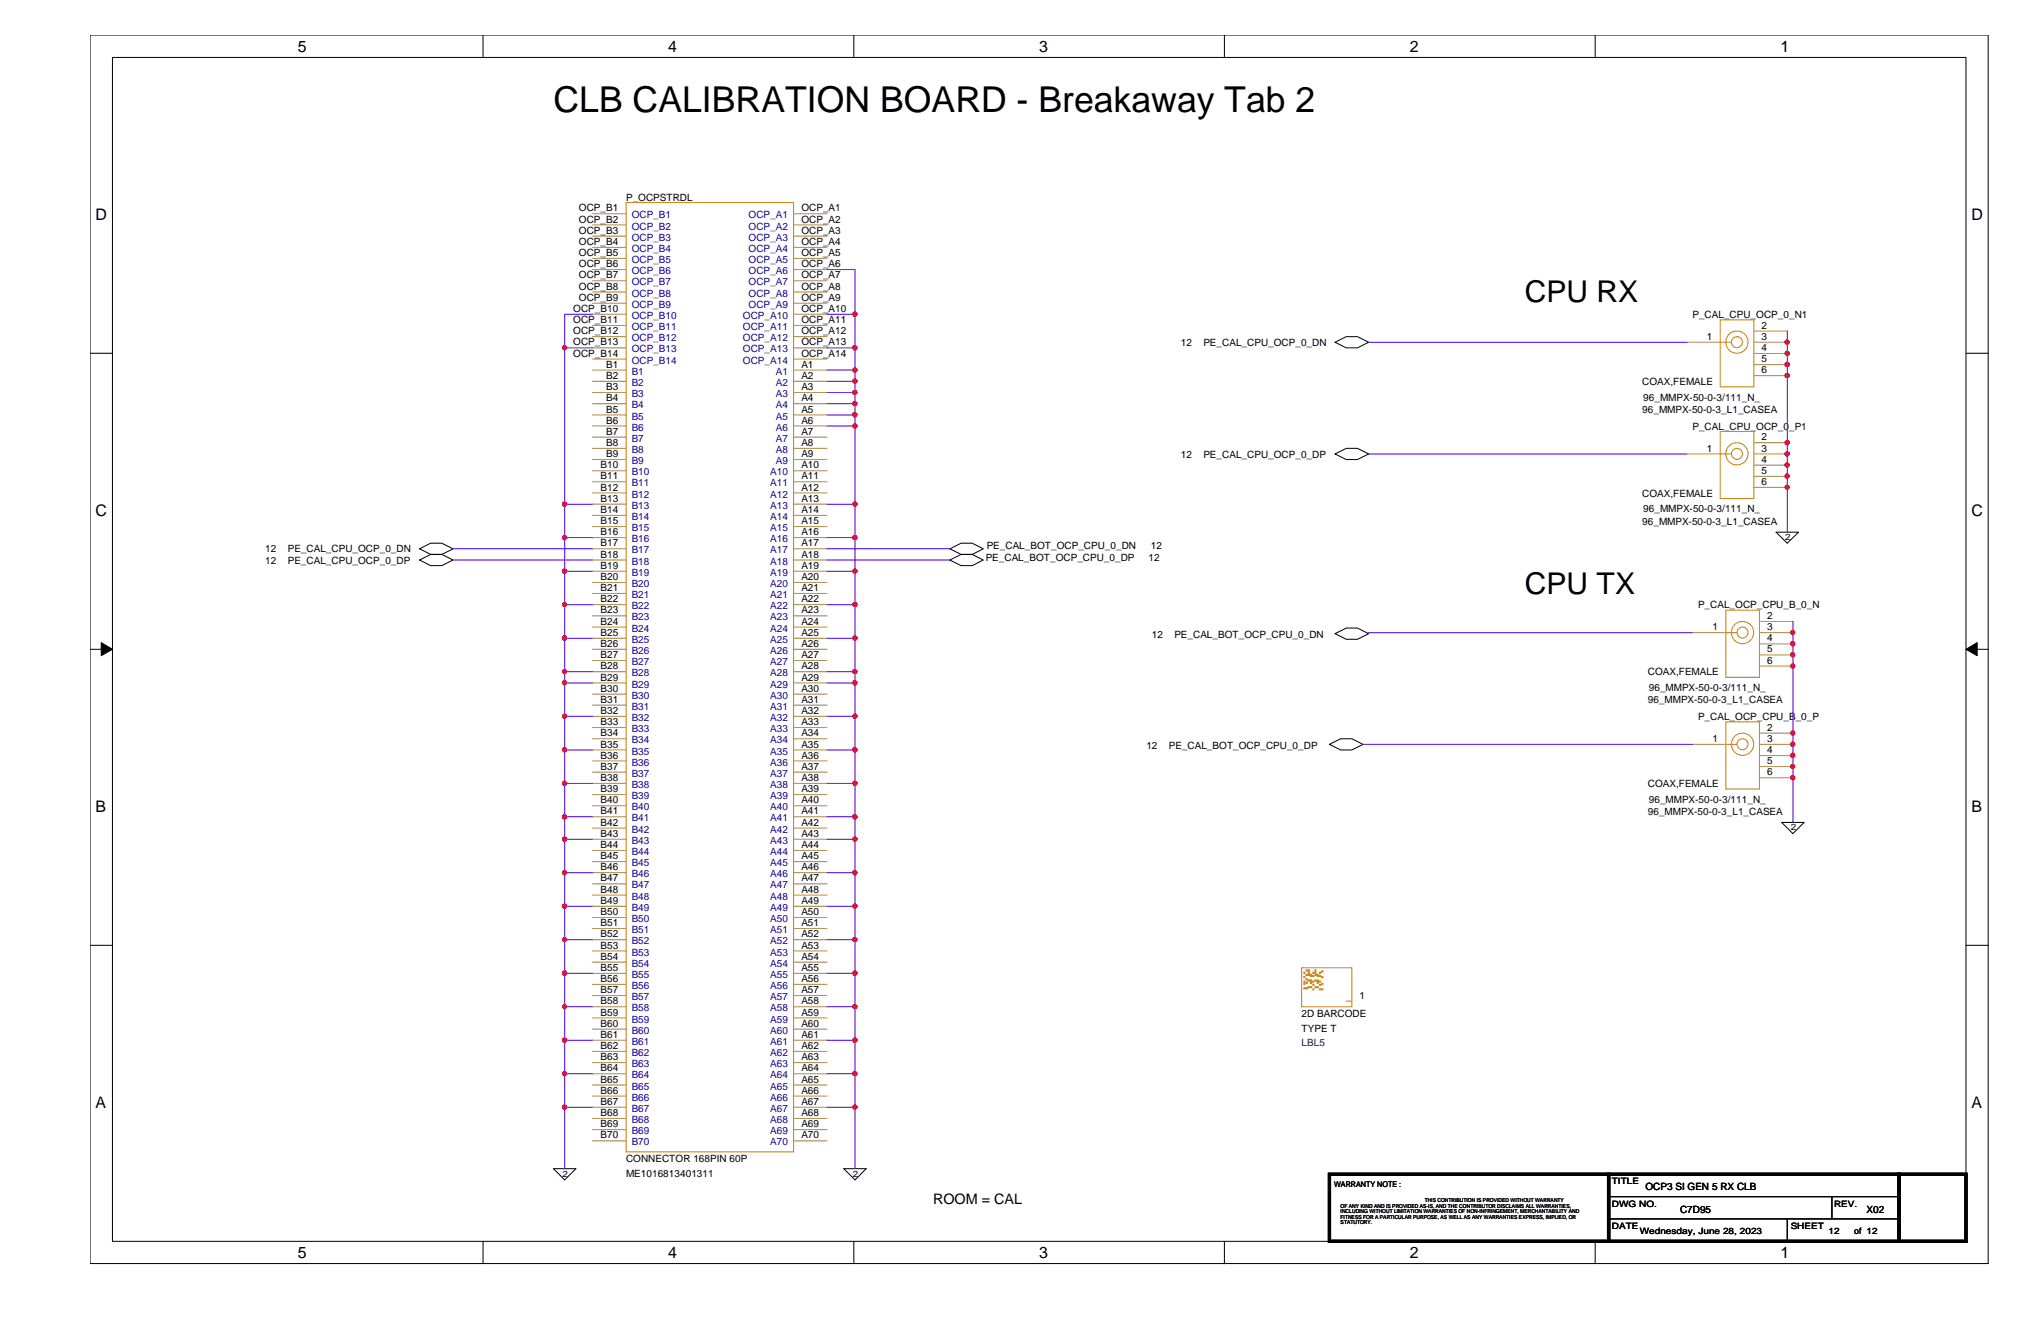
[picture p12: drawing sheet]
<svg xmlns="http://www.w3.org/2000/svg" width="432mm" height="279mm" viewBox="0 0 432 279" stroke-linecap="round" stroke-linejoin="round" font-family="sans-serif">
<path d="M19 7.4h401.6v259.8h-401.5zM23.8 12.1h392.1v250.5h-392.1z" fill="none" stroke="#000" stroke-width=".21"/>
<g fill="#fff">
<path d="M63 7.9h1.9v3.8h-1.9z"/>
<path d="M63 263.1h1.9v3.7h-1.9z"/>
</g>
<path d="M102.2 7.4v4.7M102.2 262.6v4.7" fill="none" stroke="#000" stroke-width=".21"/>
<g fill="#fff">
<path d="M141.4 7.9h1.9v3.8h-1.9z"/>
<path d="M141.4 263.1h1.9v3.7h-1.9z"/>
</g>
<path d="M180.6 7.4v4.7M180.6 262.6v4.7" fill="none" stroke="#000" stroke-width=".21"/>
<g fill="#fff">
<path d="M219.8 7.9h1.9v3.8h-1.9z"/>
<path d="M219.8 263.1h1.9v3.7h-1.9z"/>
</g>
<path d="M259 7.4v4.7M259 262.6v4.7" fill="none" stroke="#000" stroke-width=".21"/>
<g fill="#fff">
<path d="M298.2 7.9h1.9v3.8h-1.9z"/>
<path d="M298.2 263.1h1.9v3.7h-1.9z"/>
</g>
<path d="M337.5 7.4v4.7M337.5 262.6v4.7" fill="none" stroke="#000" stroke-width=".21"/>
<g fill="#fff">
<path d="M376.7 7.9h1.8v3.8h-1.8z"/>
<path d="M376.7 263.1h1.8v3.7h-1.8z"/>
<path d="M20.2 43.4h2.5v3.8h-2.5z"/>
<path d="M417.1 43.4h2.5v3.8h-2.5z"/>
<path d="M20.2 106h2.5v3.8h-2.5z"/>
<path d="M417.1 106h2.5v3.8h-2.5z"/>
</g>
<path d="M19.1 74.7h4.7M415.9 74.7h4.8" fill="none" stroke="#000" stroke-width=".21"/>
<g fill="#fff">
<path d="M20.2 168.6h2.3v3.8h-2.3z"/>
<path d="M417.1 168.6h2.3v3.8h-2.3z"/>
</g>
<path d="M19.1 137.3h4.7M415.9 137.3h4.8" fill="none" stroke="#000" stroke-width=".21"/>
<path d="M21.4 135.9l2.4 1.4-2.4 1.4zM415.9 137.3l2.4-1.4v2.8z" fill="#000" stroke="#000" stroke-width=".21"/>
<g fill="#fff">
<path d="M20.2 231.2h2.3v3.8h-2.3z"/>
<path d="M417.1 231.2h2.3v3.8h-2.3z"/>
</g>
<g fill="none" stroke="#000" stroke-width=".21">
<path d="M282.4 72.4l2.4-1.2h2.4l2.4 1.2-2.4 1.2h-2.4zM282.4 96l2.4-1.2h2.4l2.4 1.2-2.4 1.2h-2.4zM88.8 118.4l2.3-1.1h2.4l2.3 1.1-2.3 1.2h-2.4zM88.8 116.1l2.3-1.2h2.4l2.3 1.2-2.3 1.2h-2.4zM201 118.4l2.3-1.1h2.4l2.3 1.1-2.3 1.2h-2.4zM201 116.1l2.3-1.2h2.4l2.3 1.2-2.3 1.2h-2.4zM375.8 112.6h4.7l-2.4 2.3zM282.4 134l2.4-1.2h2.4l2.4 1.2-2.4 1.2h-2.4zM281.3 157.4l2.3-1.1h2.4l2.4 1.1-2.4 1.2h-2.4zM376.9 173.9h4.8l-2.4 2.4zM19.1 199.9h4.7M415.9 199.9h4.8"/>
<path d="M117.1 247.2h4.7l-2.3 2.4zM178.5 247.2h4.8l-2.4 2.4zM340.3 253.1h61.4M340.3 257.8h61.4M378.1 257.8v4.8M387.6 253.1v4.7"/>
</g>
<path d="M281.3 248.4h59v14.2h-59zM340.3 248.4h61.4v14.2h-61.4zM401.7 248.4h14.2v14.2h-14.2z" fill="none" stroke="#000" stroke-width=".68"/>
<g fill="none" stroke="#cc8006" stroke-width=".21">
<path d="M132.5 42.8h35.4v200.8h-35.4zM363.9 72.4h2.4M363.9 67.6h7.2v14.2h-7.2zM363.9 96h2.4M363.9 91.3h7.2v14.2h-7.2zM365.1 133.8h2.4M365.1 129.1h7.1v14.2h-7.1zM365.1 157.4h2.4M365.1 152.7h7.1v14.2h-7.1zM275.4 204.7h10.6v8.2h-10.6zM275.8 208.9h.3v.3h-.3zM275.8 208h.3v.2h-.3z"/>
<path d="M275.8 207.5h.3v.2h-.3zM275.8 206.5h.3v.3h-.3zM275.8 205.6h.3v.3h-.3zM276.3 208.9h.3v.3h-.3zM276.3 207.7h.3v.3h-.3zM276.3 207.1h.3v.2h-.3zM276.3 206.1h.3v.2h-.3zM276.3 205.1h.3v.3h-.3zM276.8 205.1h.2v.3h-.2zM276.8 205.6h.2v.3h-.2zM276.8 206.1h.2v.2h-.2zM276.8 207.3h.2v.2h-.2z"/>
<path d="M276.8 208.7h.2v.2h-.2zM277.2 206.1h.3v.2h-.3zM277.2 206.3h.3v.2h-.3zM277.2 207.3h.3v.2h-.3zM277.2 207.7h.3v.3h-.3zM277.2 208.7h.3v.2h-.3zM277.7 205.6h.3v.3h-.3zM277.7 206.3h.3v.2h-.3zM277.7 207.5h.3v.2h-.3zM277.7 208.2h.3v.2h-.3zM277.7 209.2h.3v.2h-.3zM278.2 208.7h.2v.2h-.2z"/>
<path d="M278.2 207.3h.2v.2h-.2zM278.2 206.1h.2v.2h-.2zM278.2 205.6h.2v.3h-.2zM278.2 205.1h.2v.3h-.2zM278.7 208.7h.2v.2h-.2zM278.7 207.7h.2v.3h-.2zM278.7 207.3h.2v.2h-.2zM278.7 206.3h.2v.2h-.2zM278.7 206.1h.2v.2h-.2zM279.1 209.2h.3v.2h-.3zM279.1 208.2h.3v.2h-.3zM279.1 207.5h.3v.2h-.3z"/>
<path d="M279.1 206.3h.3v.2h-.3zM279.1 205.6h.3v.3h-.3zM279.6 205.4h.3v.2h-.3zM279.6 206.5h.3v.3h-.3zM279.6 208h.3v.2h-.3zM279.6 209.2h.3v.2h-.3zM284.8 211.8h1.2"/>
<circle cx="367.5" cy="72.4" r="2.36"/>
<circle cx="367.5" cy="72.4" r="1.17"/>
<circle cx="367.5" cy="96" r="2.36"/>
<circle cx="367.5" cy="96" r="1.17"/>
<circle cx="368.7" cy="133.8" r="2.36"/>
<circle cx="368.7" cy="133.8" r="1.17"/>
<circle cx="368.7" cy="157.4" r="2.36"/>
<circle cx="368.7" cy="157.4" r="1.17"/>
</g>
<g fill="none" stroke="#a84" stroke-width=".21">
<path d="M125.3 45.2h7.2M125.3 47.6h7.2M125.3 50h7.2M125.3 52.3h7.2M125.3 54.7h7.2M125.3 57h7.2M125.3 59.4h7.2M167.9 45.2h7.1M167.9 47.6h7.1M167.9 50h7.1M167.9 52.3h7.1M167.9 54.7h7.1"/>
<path d="M167.9 57h7.1M167.9 59.4h7.1M125.3 61.8h7.2M125.3 64.1h7.2M125.3 66.5h7.2M125.3 68.8h7.2M125.3 71.2h7.2M125.3 73.6h7.2M125.3 75.9h7.2M125.3 78.3h7.2M167.9 61.8h7.1M167.9 64.1h7.1"/>
<path d="M167.9 66.5h7.1M167.9 68.8h7.1M167.9 71.2h7.1M167.9 73.6h7.1M167.9 75.9h7.1M167.9 78.3h7.1M356.9 72.4h7M371.1 70h7M371.1 72.4h7M371.1 74.8h7M371.1 77.1h7M371.1 79.5h7"/>
<path d="M125.3 80.6h7.2M125.3 83h7.2M125.3 85.4h7.2M125.3 87.8h7.2M125.3 90.1h7.2M125.3 92.5h7.2M125.3 94.8h7.2M125.3 97.2h7.2M125.3 99.6h7.2M167.9 80.6h7.1M167.9 83h7.1M167.9 85.4h7.1"/>
<path d="M167.9 87.8h7.1M167.9 90.1h7.1M167.9 92.5h7.1M167.9 94.8h7.1M167.9 97.2h7.1M167.9 99.6h7.1M356.9 96h7M371.1 93.6h7M371.1 96h7M371.1 98.4h7M125.3 101.9h7.2M125.3 104.3h7.2"/>
<path d="M125.3 106.6h7.2M125.3 109h7.2M125.3 111.4h7.2M125.3 113.7h7.2M125.3 116.1h7.2M125.3 118.4h7.2M167.9 101.9h7.1M167.9 104.3h7.1M167.9 106.6h7.1M167.9 109h7.1M167.9 111.4h7.1M167.9 113.7h7.1"/>
<path d="M167.9 116.1h7.1M167.9 118.4h7.1M371.1 100.8h7M371.1 103.1h7M125.3 120.8h7.2M125.3 123.2h7.2M125.3 125.5h7.2M125.3 127.9h7.2M125.3 130.3h7.2M125.3 132.6h7.2M125.3 135h7.2M125.3 137.3h7.2"/>
<path d="M125.3 139.7h7.2M167.9 120.8h7.1M167.9 123.2h7.1M167.9 127.9h7.1M167.9 130.3h7.1M167.9 132.6h7.1M167.9 135h7.1M167.9 137.3h7.1M167.9 139.7h7.1M167.9 125.5h7.1M358.1 133.8h7M372.2 131.4h7.1"/>
<path d="M372.2 133.8h7.1M372.2 136.2h7.1M372.2 138.5h7.1M125.3 142.1h7.2M125.3 144.4h7.2M125.3 146.8h7.2M125.3 149.1h7.2M125.3 151.5h7.2M125.3 153.9h7.2M125.3 156.3h7.2M125.3 158.6h7.2M167.9 142.1h7.1"/>
<path d="M167.9 144.4h7.1M167.9 146.8h7.1M167.9 149.1h7.1M167.9 151.5h7.1M167.9 153.9h7.1M167.9 156.3h7.1M167.9 158.6h7.1M358.1 157.4h7M372.2 155.1h7.1M372.2 157.4h7.1M372.2 159.8h7.1M372.2 140.9h7.1"/>
<path d="M125.3 161h7.2M125.3 163.3h7.2M125.3 165.7h7.2M125.3 168.1h7.2M125.3 170.4h7.2M125.3 172.8h7.2M125.3 175.1h7.2M125.3 177.5h7.2M125.3 179.9h7.2M167.9 161h7.1M167.9 163.3h7.1M167.9 165.7h7.1"/>
<path d="M167.9 168.1h7.1M167.9 170.4h7.1M167.9 172.8h7.1M167.9 175.1h7.1M167.9 177.5h7.1M167.9 179.9h7.1M372.2 162.1h7.1M372.2 164.5h7.1M125.3 182.2h7.2M125.3 184.6h7.2M125.3 186.9h7.2M125.3 189.3h7.2"/>
<path d="M125.3 191.7h7.2M125.3 194.1h7.2M125.3 196.4h7.2M125.3 198.8h7.2M167.9 182.2h7.1M167.9 184.6h7.1M167.9 186.9h7.1M167.9 189.3h7.1M167.9 191.7h7.1M167.9 194.1h7.1M167.9 196.4h7.1M167.9 198.8h7.1"/>
<path d="M125.3 201.1h7.2M125.3 203.5h7.2M125.3 205.9h7.2M125.3 208.2h7.2M125.3 210.6h7.2M125.3 212.9h7.2M125.3 215.3h7.2M125.3 217.7h7.2M167.9 201.1h7.1M167.9 203.5h7.1M167.9 205.9h7.1M167.9 208.2h7.1"/>
<path d="M167.9 210.6h7.1M167.9 212.9h7.1M167.9 215.3h7.1M167.9 217.7h7.1M286 211.8h.1M125.3 220h7.2M125.3 222.4h7.2M125.3 224.7h7.2M125.3 227.1h7.2M125.3 229.5h7.2M125.3 231.8h7.2M125.3 234.2h7.2"/>
<path d="M125.3 236.6h7.2M125.3 238.9h7.2M167.9 220h7.1M167.9 222.4h7.1M167.9 224.7h7.1M167.9 227.1h7.1M167.9 229.5h7.1M167.9 231.8h7.1M167.9 234.2h7.1M167.9 236.6h7.1M167.9 238.9h7.1M125.3 241.3h7.2"/>
<path d="M167.9 241.3h7.1"/>
</g>
<g fill="none" stroke="#4200ff" stroke-width=".21">
<path d="M175 57h5.9v9.5M119.5 73.6h5.8M119.5 73.6v33M125.3 66.5h-5.8v7.1M175 66.5h5.9M175 73.6h5.9M175 78.3h5.9M180.9 66.5v7.1M180.9 73.6v4.7M180.9 78.3v2.3M289.6 72.4h67.3M378.1 70v42.6"/>
<path d="M175 80.6h5.9M175 83h5.9M175 85.4h5.9M175 87.8h5.9M175 90.1h5.9M180.9 80.6v2.4M180.9 83v2.4M180.9 85.4v2.4M180.9 87.8v2.3M180.9 90.1v16.5M289.6 96h67.3M95.8 118.4h29.5"/>
<path d="M95.8 116.1h29.5M119.5 106.6h5.8M119.5 113.7h5.8M119.5 106.6v7.1M119.5 113.7v7.1M175 106.6h5.9M175 113.7h5.9M175 118.4h26M175 116.1h26M180.9 106.6v7.1M180.9 113.7v7.1M119.5 120.8h5.8"/>
<path d="M119.5 127.9h5.8M119.5 135h5.8M119.5 120.8v7.1M119.5 127.9v7.1M119.5 135v7.1M175 120.8h5.9M175 127.9h5.9M175 135h5.9M180.9 120.8v7.1M180.9 127.9v7.1M180.9 135v7.1M358.1 133.8h-68.5v.2"/>
<path d="M379.3 131.4v42.5M119.5 142.1h5.8M119.5 144.4h5.8M119.5 151.5h5.8M119.5 158.6h5.8M119.5 142.1v2.3M119.5 144.4v7.1M119.5 151.5v7.1M119.5 158.6v7.1M175 142.1h5.9M175 144.4h5.9M175 151.5h5.9"/>
<path d="M175 158.6h5.9M180.9 142.1v2.3M180.9 144.4v7.1M180.9 151.5v7.1M180.9 158.6v7.1M288.4 157.4h69.7M119.5 165.7h5.8M119.5 172.8h5.8M119.5 177.5h5.8M119.5 165.7v7.1M119.5 172.8v4.7M119.5 177.5v7.1"/>
<path d="M175 165.7h5.9M175 172.8h5.9M175 177.5h5.9M180.9 165.7v7.1M180.9 172.8v4.7M180.9 177.5v7.1M119.5 184.6h5.8M119.5 191.7h5.8M119.5 198.8h5.8M119.5 184.6v7.1M119.5 191.7v7.1M119.5 198.8v7.1"/>
<path d="M175 184.6h5.9M175 191.7h5.9M175 198.8h5.9M180.9 184.6v7.1M180.9 191.7v7.1M180.9 198.8v7.1M119.5 205.9h5.8M119.5 212.9h5.8M119.5 205.9v7M119.5 212.9v7.1M175 205.9h5.9M175 212.9h5.9"/>
<path d="M180.9 205.9v7M180.9 212.9v7.1M119.5 220h5.8M119.5 227.1h5.8M119.5 234.2h5.8M119.5 220v7.1M119.5 227.1v7.1M119.5 234.2v13M175 220h5.9M175 227.1h5.9M175 234.2h5.9M180.9 220v7.1"/>
<path d="M180.9 227.1v7.1M180.9 234.2v13"/>
</g>
<g fill="#f00" stroke="#f00" stroke-width=".21">
<circle cx="180.8" cy="78.3" r=".46"/>
<circle cx="180.9" cy="73.5" r=".45"/>
<circle cx="180.9" cy="80.6" r=".45"/>
<circle cx="180.9" cy="83" r=".45"/>
<circle cx="180.8" cy="87.7" r=".46"/>
<circle cx="180.9" cy="85.4" r=".45"/>
<circle cx="180.8" cy="90.1" r=".46"/>
<circle cx="180.8" cy="113.7" r=".46"/>
<circle cx="180.9" cy="106.6" r=".45"/>
<circle cx="180.9" cy="127.9" r=".45"/>
<circle cx="180.9" cy="120.8" r=".45"/>
<circle cx="180.9" cy="142" r=".45"/>
<circle cx="180.8" cy="135" r=".46"/>
<circle cx="180.9" cy="144.4" r=".45"/>
<circle cx="180.8" cy="158.6" r=".46"/>
<circle cx="180.9" cy="151.5" r=".45"/>
<circle cx="180.9" cy="165.7" r=".45"/>
<circle cx="180.9" cy="177.5" r=".45"/>
<circle cx="180.8" cy="172.8" r=".46"/>
<circle cx="180.9" cy="191.7" r=".45"/>
<circle cx="180.8" cy="184.6" r=".46"/>
<circle cx="180.9" cy="198.7" r=".45"/>
<circle cx="180.9" cy="212.9" r=".45"/>
<circle cx="180.8" cy="205.8" r=".46"/>
<circle cx="180.9" cy="227.1" r=".45"/>
<circle cx="180.8" cy="220" r=".46"/>
<circle cx="180.9" cy="234.2" r=".45"/>
<circle cx="119.4" cy="73.5" r=".45"/>
<circle cx="119.4" cy="106.6" r=".45"/>
<circle cx="119.4" cy="113.7" r=".46"/>
<circle cx="119.4" cy="120.8" r=".45"/>
<circle cx="119.4" cy="127.9" r=".45"/>
<circle cx="119.4" cy="142" r=".45"/>
<circle cx="119.4" cy="135" r=".46"/>
<circle cx="119.4" cy="144.4" r=".45"/>
<circle cx="119.4" cy="151.5" r=".45"/>
<circle cx="119.4" cy="158.6" r=".46"/>
<circle cx="119.4" cy="165.7" r=".45"/>
<circle cx="119.4" cy="172.8" r=".46"/>
<circle cx="119.4" cy="177.5" r=".45"/>
<circle cx="119.4" cy="184.6" r=".46"/>
<circle cx="119.4" cy="191.7" r=".45"/>
<circle cx="119.4" cy="198.7" r=".45"/>
<circle cx="119.4" cy="205.8" r=".46"/>
<circle cx="119.4" cy="212.9" r=".45"/>
<circle cx="119.4" cy="220" r=".46"/>
<circle cx="119.4" cy="227.1" r=".45"/>
<circle cx="119.4" cy="234.2" r=".45"/>
<circle cx="180.8" cy="66.5" r=".46"/>
<circle cx="379.3" cy="136.1" r=".46"/>
<circle cx="379.3" cy="133.8" r=".45"/>
<circle cx="379.3" cy="138.5" r=".45"/>
<circle cx="379.3" cy="155" r=".45"/>
<circle cx="379.3" cy="140.9" r=".45"/>
<circle cx="379.3" cy="159.8" r=".46"/>
<circle cx="379.3" cy="157.4" r=".45"/>
<circle cx="379.3" cy="162.1" r=".45"/>
<circle cx="379.3" cy="164.5" r=".45"/>
<circle cx="378.1" cy="72.4" r=".45"/>
<circle cx="378.1" cy="74.7" r=".45"/>
<circle cx="378.1" cy="77.1" r=".46"/>
<circle cx="378.1" cy="79.4" r=".45"/>
<circle cx="378.1" cy="93.6" r=".45"/>
<circle cx="378.1" cy="96" r=".45"/>
<circle cx="378.1" cy="100.7" r=".46"/>
<circle cx="378.1" cy="98.4" r=".45"/>
<circle cx="378.1" cy="103.1" r=".45"/>
</g>
<text font-size="7.5" x="117.1" y="23.6">CLB CALIBRATION BOARD - Breakaway Tab 2</text>
<g font-size="6.3">
<text x="322.6" y="63.9">CPU RX</text>
<text x="322.6" y="125.6">CPU TX</text>
</g>
<g font-size="3.4">
<text x="63" y="11">5</text>
<text x="141.4" y="11">4</text>
<text x="219.8" y="11">3</text>
<text x="298.2" y="11">2</text>
<text x="376.7" y="11">1</text>
<text x="20.2" y="46.5">D</text>
<text x="417.1" y="46.5">D</text>
<text x="20.2" y="109.1">C</text>
<text x="417.1" y="109.1">C</text>
<text x="20.2" y="171.7">B</text>
<text x="417.1" y="171.7">B</text>
<text x="20.2" y="234.3">A</text>
<text x="417.1" y="234.3">A</text>
<text x="63" y="266.1">5</text>
<text x="141.4" y="266.1">4</text>
<text x="219.8" y="266.1">3</text>
<text x="298.2" y="266.1">2</text>
<text x="376.7" y="266.1">1</text>
</g>
<text font-size="3" x="197.4" y="254.7">ROOM = CAL</text>
<g font-size="2.1">
<text x="122.5" y="44.7">OCP_B1</text>
<text x="122.5" y="47.1">OCP_B2</text>
<text x="132.5" y="42.5">P_OCPSTRDL</text>
<text x="169.5" y="44.7">OCP_A1</text>
<text x="169.5" y="47.1">OCP_A2</text>
<text x="122.5" y="49.4">OCP_B3</text>
<text x="122.5" y="51.8">OCP_B4</text>
<text x="169.5" y="49.4">OCP_A3</text>
<text x="169.5" y="51.8">OCP_A4</text>
<text x="122.5" y="54.1">OCP_B5</text>
<text x="122.5" y="56.5">OCP_B6</text>
<text x="122.5" y="58.9">OCP_B7</text>
<text x="169.5" y="54.1">OCP_A5</text>
<text x="169.5" y="56.5">OCP_A6</text>
<text x="169.5" y="58.9">OCP_A7</text>
<text x="121.3" y="66">OCP_B10</text>
<text x="122.5" y="61.3">OCP_B8</text>
<text x="122.5" y="63.6">OCP_B9</text>
<text x="169.5" y="66">OCP_A10</text>
<text x="169.5" y="61.3">OCP_A8</text>
<text x="169.5" y="63.6">OCP_A9</text>
<text x="121.3" y="68.3">OCP_B11</text>
<text x="121.3" y="70.7">OCP_B12</text>
<text x="169.5" y="68.3">OCP_A11</text>
<text x="169.5" y="70.7">OCP_A12</text>
<text x="358.1" y="67.3">P_CAL_CPU_OCP_0_N1</text>
<text x="361.1" y="71.9">1</text>
<text x="372.7" y="69.5">2</text>
<text x="372.7" y="71.9">3</text>
<text x="121.3" y="73.1">OCP_B13</text>
<text x="121.3" y="75.4">OCP_B14</text>
<text x="128.2" y="77.8">B1</text>
<text x="169.5" y="73.1">OCP_A13</text>
<text x="169.5" y="75.4">OCP_A14</text>
<text x="169.5" y="77.8">A1</text>
<text x="249.9" y="73.2">12</text>
<text x="254.6" y="73.2">PE_CAL_CPU_OCP_0_DN</text>
<text x="372.7" y="74.3">4</text>
<text x="372.7" y="76.6">5</text>
<text x="128.2" y="80.1">B2</text>
<text x="128.2" y="82.5">B3</text>
<text x="169.5" y="80.1">A2</text>
<text x="169.5" y="82.5">A3</text>
<text x="347.4" y="81.4">COAX,FEMALE</text>
<text x="372.7" y="79">6</text>
<text x="128.2" y="84.9">B4</text>
<text x="128.2" y="87.2">B5</text>
<text x="128.2" y="89.6">B6</text>
<text x="169.5" y="84.9">A4</text>
<text x="169.5" y="87.2">A5</text>
<text x="169.5" y="89.6">A6</text>
<text x="347.4" y="87.3">96_MMPX-50-0-3_L1_CASEA</text>
<text x="347.6" y="84.7">96_MMPX-50-0-3/111_N_</text>
<text x="128.2" y="91.9">B7</text>
<text x="128.2" y="94.3">B8</text>
<text x="169.5" y="91.9">A7</text>
<text x="169.5" y="94.3">A8</text>
<text x="358.1" y="90.9">P_CAL_CPU_OCP_0_P1</text>
<text x="361.1" y="95.5">1</text>
<text x="372.7" y="93.1">2</text>
<text x="372.7" y="95.5">3</text>
<text x="127" y="99.1">B10</text>
<text x="127" y="101.4">B11</text>
<text x="128.2" y="96.7">B9</text>
<text x="169.5" y="99.1">A10</text>
<text x="169.5" y="101.4">A11</text>
<text x="169.5" y="96.7">A9</text>
<text x="249.9" y="96.8">12</text>
<text x="254.6" y="96.8">PE_CAL_CPU_OCP_0_DP</text>
<text x="372.7" y="97.9">4</text>
<text x="372.7" y="100.2">5</text>
<text x="127" y="103.8">B12</text>
<text x="127" y="106.1">B13</text>
<text x="169.5" y="103.8">A12</text>
<text x="169.5" y="106.1">A13</text>
<text x="347.4" y="105">COAX,FEMALE</text>
<text x="372.7" y="102.6">6</text>
<text x="127" y="108.5">B14</text>
<text x="127" y="110.9">B15</text>
<text x="127" y="113.2">B16</text>
<text x="169.5" y="108.5">A14</text>
<text x="169.5" y="110.9">A15</text>
<text x="169.5" y="113.2">A16</text>
<text x="347.4" y="111">96_MMPX-50-0-3_L1_CASEA</text>
<text x="347.6" y="108.3">96_MMPX-50-0-3/111_N_</text>
<text x="56.1" y="119.2">12</text>
<text x="56.1" y="116.8">12</text>
<text x="60.9" y="119.2">PE_CAL_CPU_OCP_0_DP</text>
<text x="60.9" y="116.8">PE_CAL_CPU_OCP_0_DN</text>
<text x="127" y="115.6">B17</text>
<text x="127" y="117.9">B18</text>
<text x="169.5" y="115.6">A17</text>
<text x="169.5" y="117.9">A18</text>
<text x="208.5" y="118.7">PE_CAL_BOT_OCP_CPU_0_DP</text>
<text x="208.7" y="116.2">PE_CAL_BOT_OCP_CPU_0_DN</text>
<text x="243" y="118.7">12</text>
<text x="243.5" y="116.2">12</text>
<text x="127" y="120.3">B19</text>
<text x="127" y="122.7">B20</text>
<text x="127" y="125">B21</text>
<text x="169.5" y="120.3">A19</text>
<text x="169.5" y="122.7">A20</text>
<text x="169.5" y="125">A21</text>
<text x="127" y="127.4">B22</text>
<text x="127" y="129.8">B23</text>
<text x="169.5" y="127.4">A22</text>
<text x="169.5" y="129.8">A23</text>
<text x="359.2" y="128.7">P_CAL_OCP_CPU_B_0_N</text>
<text x="373.9" y="130.9">2</text>
<text x="127" y="132.1">B24</text>
<text x="127" y="134.5">B25</text>
<text x="127" y="136.8">B26</text>
<text x="169.5" y="132.1">A24</text>
<text x="169.5" y="134.5">A25</text>
<text x="169.5" y="136.8">A26</text>
<text x="243.7" y="135">12</text>
<text x="248.5" y="135">PE_CAL_BOT_OCP_CPU_0_DN</text>
<text x="362.3" y="133.3">1</text>
<text x="373.9" y="133.3">3</text>
<text x="373.9" y="135.7">4</text>
<text x="127" y="139.2">B27</text>
<text x="127" y="141.6">B28</text>
<text x="127" y="143.9">B29</text>
<text x="169.5" y="139.2">A27</text>
<text x="169.5" y="141.6">A28</text>
<text x="169.5" y="143.9">A29</text>
<text x="348.6" y="142.8">COAX,FEMALE</text>
<text x="373.9" y="138">5</text>
<text x="373.9" y="140.4">6</text>
<text x="127" y="146.3">B30</text>
<text x="127" y="148.6">B31</text>
<text x="169.5" y="146.3">A30</text>
<text x="169.5" y="148.6">A31</text>
<text x="348.6" y="148.8">96_MMPX-50-0-3_L1_CASEA</text>
<text x="348.8" y="146.1">96_MMPX-50-0-3/111_N_</text>
<text x="127" y="151">B32</text>
<text x="127" y="153.4">B33</text>
<text x="127" y="155.7">B34</text>
<text x="169.5" y="151">A32</text>
<text x="169.5" y="153.4">A33</text>
<text x="169.5" y="155.7">A34</text>
<text x="359.2" y="152.3">P_CAL_OCP_CPU_B_0_P</text>
<text x="373.9" y="154.6">2</text>
<text x="127" y="158.1">B35</text>
<text x="127" y="160.4">B36</text>
<text x="169.5" y="158.1">A35</text>
<text x="169.5" y="160.4">A36</text>
<text x="242.5" y="158.4">12</text>
<text x="247.3" y="158.4">PE_CAL_BOT_OCP_CPU_0_DP</text>
<text x="362.3" y="156.9">1</text>
<text x="373.9" y="156.9">3</text>
<text x="373.9" y="159.3">4</text>
<text x="373.9" y="161.6">5</text>
<text x="127" y="162.8">B37</text>
<text x="127" y="165.2">B38</text>
<text x="127" y="167.6">B39</text>
<text x="169.5" y="162.8">A37</text>
<text x="169.5" y="165.2">A38</text>
<text x="169.5" y="167.6">A39</text>
<text x="348.6" y="166.5">COAX,FEMALE</text>
<text x="373.9" y="164">6</text>
<text x="127" y="169.9">B40</text>
<text x="127" y="172.3">B41</text>
<text x="169.5" y="169.9">A40</text>
<text x="169.5" y="172.3">A41</text>
<text x="348.6" y="172.4">96_MMPX-50-0-3_L1_CASEA</text>
<text x="348.8" y="169.8">96_MMPX-50-0-3/111_N_</text>
<text x="127" y="174.6">B42</text>
<text x="127" y="177">B43</text>
<text x="127" y="179.4">B44</text>
<text x="169.5" y="174.6">A42</text>
<text x="169.5" y="177">A43</text>
<text x="169.5" y="179.4">A44</text>
<text x="127" y="181.7">B45</text>
<text x="127" y="184.1">B46</text>
<text x="169.5" y="181.7">A45</text>
<text x="169.5" y="184.1">A46</text>
<text x="127" y="186.4">B47</text>
<text x="127" y="188.8">B48</text>
<text x="127" y="191.2">B49</text>
<text x="169.5" y="186.4">A47</text>
<text x="169.5" y="188.8">A48</text>
<text x="169.5" y="191.2">A49</text>
<text x="127" y="193.5">B50</text>
<text x="127" y="195.9">B51</text>
<text x="169.5" y="193.5">A50</text>
<text x="169.5" y="195.9">A51</text>
<text x="127" y="198.2">B52</text>
<text x="127" y="200.6">B53</text>
<text x="127" y="203">B54</text>
<text x="169.5" y="198.2">A52</text>
<text x="169.5" y="200.6">A53</text>
<text x="169.5" y="203">A54</text>
<text x="127" y="205.4">B55</text>
<text x="127" y="207.7">B56</text>
<text x="169.5" y="205.4">A55</text>
<text x="169.5" y="207.7">A56</text>
<text x="127" y="210.1">B57</text>
<text x="127" y="212.4">B58</text>
<text x="127" y="214.8">B59</text>
<text x="169.5" y="210.1">A57</text>
<text x="169.5" y="212.4">A58</text>
<text x="169.5" y="214.8">A59</text>
<text x="275.4" y="215.1">2D BARCODE</text>
<text x="287.7" y="211.2">1</text>
<text x="127" y="217.2">B60</text>
<text x="127" y="219.5">B61</text>
<text x="127" y="221.9">B62</text>
<text x="169.5" y="217.2">A60</text>
<text x="169.5" y="219.5">A61</text>
<text x="169.5" y="221.9">A62</text>
<text x="275.4" y="218.2">TYPE T</text>
<text x="127" y="224.2">B63</text>
<text x="127" y="226.6">B64</text>
<text x="169.5" y="224.2">A63</text>
<text x="169.5" y="226.6">A64</text>
<text x="127" y="229">B65</text>
<text x="127" y="231.3">B66</text>
<text x="127" y="233.7">B67</text>
<text x="169.5" y="229">A65</text>
<text x="169.5" y="231.3">A66</text>
<text x="169.5" y="233.7">A67</text>
<text x="127" y="236.1">B68</text>
<text x="127" y="238.4">B69</text>
<text x="169.5" y="236.1">A68</text>
<text x="169.5" y="238.4">A69</text>
<text x="127" y="240.8">B70</text>
<text x="132.5" y="245.8">CONNECTOR 168PIN 60P</text>
<text x="169.5" y="240.8">A70</text>
<text x="132.5" y="248.9">ME1016813401311</text>
<text x="348.1" y="251.7">OCP3 SI GEN 5 RX CLB</text>
<text x="355.4" y="256.5">C7D95</text>
<text x="394.9" y="256.5">X02</text>
</g>
<g font-size="2.1" fill="#00c">
<text x="133.6" y="46.2">OCP_B1</text>
<text x="158.4" y="46.2">OCP_A1</text>
<text x="133.6" y="48.6">OCP_B2</text>
<text x="133.6" y="50.9">OCP_B3</text>
<text x="133.6" y="53.3">OCP_B4</text>
<text x="158.4" y="48.6">OCP_A2</text>
<text x="158.4" y="50.9">OCP_A3</text>
<text x="158.4" y="53.3">OCP_A4</text>
<text x="133.6" y="55.6">OCP_B5</text>
<text x="133.6" y="58">OCP_B6</text>
<text x="158.4" y="55.6">OCP_A5</text>
<text x="158.4" y="58">OCP_A6</text>
<text x="133.6" y="60.4">OCP_B7</text>
<text x="133.6" y="62.7">OCP_B8</text>
<text x="133.6" y="65.1">OCP_B9</text>
<text x="158.4" y="60.4">OCP_A7</text>
<text x="158.4" y="62.7">OCP_A8</text>
<text x="158.4" y="65.1">OCP_A9</text>
<text x="133.6" y="67.4">OCP_B10</text>
<text x="133.6" y="69.8">OCP_B11</text>
<text x="157.2" y="67.4">OCP_A10</text>
<text x="157.2" y="69.8">OCP_A11</text>
<text x="133.6" y="72.2">OCP_B12</text>
<text x="133.6" y="74.5">OCP_B13</text>
<text x="133.6" y="76.9">OCP_B14</text>
<text x="157.2" y="72.2">OCP_A12</text>
<text x="157.2" y="74.5">OCP_A13</text>
<text x="157.2" y="76.9">OCP_A14</text>
<text x="133.6" y="79.2">B1</text>
<text x="133.6" y="81.6">B2</text>
<text x="133.6" y="84">B3</text>
<text x="164.1" y="79.2">A1</text>
<text x="164.1" y="81.6">A2</text>
<text x="164.1" y="84">A3</text>
<text x="133.6" y="86.4">B4</text>
<text x="133.6" y="88.7">B5</text>
<text x="164.1" y="86.4">A4</text>
<text x="164.1" y="88.7">A5</text>
<text x="133.6" y="91.1">B6</text>
<text x="133.6" y="93.4">B7</text>
<text x="133.6" y="95.8">B8</text>
<text x="164.1" y="91.1">A6</text>
<text x="164.1" y="93.4">A7</text>
<text x="164.1" y="95.8">A8</text>
<text x="133.6" y="98.2">B9</text>
<text x="133.6" y="100.5">B10</text>
<text x="162.9" y="100.5">A10</text>
<text x="164.1" y="98.2">A9</text>
<text x="133.6" y="102.9">B11</text>
<text x="133.6" y="105.2">B12</text>
<text x="133.6" y="107.6">B13</text>
<text x="162.9" y="102.9">A11</text>
<text x="162.9" y="105.2">A12</text>
<text x="162.9" y="107.6">A13</text>
<text x="133.6" y="110">B14</text>
<text x="133.6" y="112.4">B15</text>
<text x="162.9" y="110">A14</text>
<text x="162.9" y="112.4">A15</text>
<text x="133.6" y="114.7">B16</text>
<text x="133.6" y="117.1">B17</text>
<text x="133.6" y="119.4">B18</text>
<text x="162.9" y="114.7">A16</text>
<text x="162.9" y="117.1">A17</text>
<text x="162.9" y="119.4">A18</text>
<text x="133.6" y="121.8">B19</text>
<text x="133.6" y="124.2">B20</text>
<text x="162.9" y="121.8">A19</text>
<text x="162.9" y="124.2">A20</text>
<text x="133.6" y="126.5">B21</text>
<text x="133.6" y="128.9">B22</text>
<text x="133.6" y="131.2">B23</text>
<text x="162.9" y="128.9">A22</text>
<text x="162.9" y="131.2">A23</text>
<text x="162.9" y="126.5">A21</text>
<text x="133.6" y="133.6">B24</text>
<text x="133.6" y="136">B25</text>
<text x="162.9" y="133.6">A24</text>
<text x="162.9" y="136">A25</text>
<text x="133.6" y="138.3">B26</text>
<text x="133.6" y="140.7">B27</text>
<text x="133.6" y="143">B28</text>
<text x="162.9" y="138.3">A26</text>
<text x="162.9" y="140.7">A27</text>
<text x="162.9" y="143">A28</text>
<text x="133.6" y="145.4">B29</text>
<text x="133.6" y="147.8">B30</text>
<text x="162.9" y="145.4">A29</text>
<text x="162.9" y="147.8">A30</text>
<text x="133.6" y="150.1">B31</text>
<text x="133.6" y="152.5">B32</text>
<text x="133.6" y="154.9">B33</text>
<text x="162.9" y="150.1">A31</text>
<text x="162.9" y="152.5">A32</text>
<text x="162.9" y="154.9">A33</text>
<text x="133.6" y="157.2">B34</text>
<text x="133.6" y="159.6">B35</text>
<text x="133.6" y="161.9">B36</text>
<text x="162.9" y="157.2">A34</text>
<text x="162.9" y="159.6">A35</text>
<text x="162.9" y="161.9">A36</text>
<text x="133.6" y="164.3">B37</text>
<text x="133.6" y="166.7">B38</text>
<text x="162.9" y="164.3">A37</text>
<text x="162.9" y="166.7">A38</text>
<text x="133.6" y="169">B39</text>
<text x="133.6" y="171.4">B40</text>
<text x="133.6" y="173.7">B41</text>
<text x="162.9" y="169">A39</text>
<text x="162.9" y="171.4">A40</text>
<text x="162.9" y="173.7">A41</text>
<text x="133.6" y="176.1">B42</text>
<text x="133.6" y="178.5">B43</text>
<text x="162.9" y="176.1">A42</text>
<text x="162.9" y="178.5">A43</text>
<text x="133.6" y="180.8">B44</text>
<text x="133.6" y="183.2">B45</text>
<text x="133.6" y="185.5">B46</text>
<text x="162.9" y="180.8">A44</text>
<text x="162.9" y="183.2">A45</text>
<text x="162.9" y="185.5">A46</text>
<text x="133.6" y="187.9">B47</text>
<text x="133.6" y="190.3">B48</text>
<text x="162.9" y="187.9">A47</text>
<text x="162.9" y="190.3">A48</text>
<text x="133.6" y="192.7">B49</text>
<text x="133.6" y="195">B50</text>
<text x="133.6" y="197.4">B51</text>
<text x="162.9" y="192.7">A49</text>
<text x="162.9" y="195">A50</text>
<text x="162.9" y="197.4">A51</text>
<text x="133.6" y="199.7">B52</text>
<text x="133.6" y="202.1">B53</text>
<text x="162.9" y="199.7">A52</text>
<text x="162.9" y="202.1">A53</text>
<text x="133.6" y="204.5">B54</text>
<text x="133.6" y="206.8">B55</text>
<text x="133.6" y="209.2">B56</text>
<text x="162.9" y="204.5">A54</text>
<text x="162.9" y="206.8">A55</text>
<text x="162.9" y="209.2">A56</text>
<text x="133.6" y="211.5">B57</text>
<text x="133.6" y="213.9">B58</text>
<text x="162.9" y="211.5">A57</text>
<text x="162.9" y="213.9">A58</text>
<text x="133.6" y="216.3">B59</text>
<text x="133.6" y="218.7">B60</text>
<text x="133.6" y="221">B61</text>
<text x="162.9" y="216.3">A59</text>
<text x="162.9" y="218.7">A60</text>
<text x="162.9" y="221">A61</text>
<text x="133.6" y="223.4">B62</text>
<text x="133.6" y="225.7">B63</text>
<text x="162.9" y="223.4">A62</text>
<text x="162.9" y="225.7">A63</text>
<text x="133.6" y="228.1">B64</text>
<text x="133.6" y="230.5">B65</text>
<text x="133.6" y="232.8">B66</text>
<text x="162.9" y="228.1">A64</text>
<text x="162.9" y="230.5">A65</text>
<text x="162.9" y="232.8">A66</text>
<text x="133.6" y="235.2">B67</text>
<text x="133.6" y="237.5">B68</text>
<text x="133.6" y="239.9">B69</text>
<text x="162.9" y="235.2">A67</text>
<text x="162.9" y="237.5">A68</text>
<text x="162.9" y="239.9">A69</text>
<text x="133.6" y="242.3">B70</text>
<text x="162.9" y="242.3">A70</text>
</g>
<text font-size="2.1" fill="#004040" x="275.4" y="221.3">LBL5</text>
<g font-size="1.9">
<text x="377.7" y="114.3">2</text>
<text x="378.8" y="175.6">2</text>
<text x="119" y="248.9">2</text>
<text x="180.4" y="248.9">2</text>
<text x="341" y="250.5">TITLE</text>
<text x="341" y="255.3">DWG NO.</text>
<text x="388" y="255.3">REV.</text>
<text x="341" y="260">DATE</text>
<text x="346.9" y="260.9">Wednesday, June 28, 2023</text>
<text x="378.8" y="260">SHEET</text>
<text x="386.8" y="260.9">12</text>
<text x="392.3" y="260.9">of 12</text>
</g>
<text font-size="1.7" x="282.2" y="251">WARRANTY NOTE :</text>
<g font-size="1.1">
<text x="283.6" y="255.4">OF ANY KIND AND IS PROVIDED AS-IS, AND THE CONTRIBUTOR DISCLAIMS ALL WARRANTIES,</text>
<text x="283.6" y="256.6">INCLUDING WITHOUT LIMITATION WARRANTIES OF NON-INFRINGEMENT, MERCHANTABILITY AND</text>
<text x="283.6" y="257.8">FITNESS FOR A PARTICULAR PURPOSE, AS WELL AS ANY WARRANTIES EXPRESS, IMPLIED, OR</text>
<text x="301.4" y="254.2">THIS CONTRIBUTION IS PROVIDED WITHOUT WARRANTY</text>
<text x="283.6" y="259">STATUTORY.</text>
</g>
</svg>
